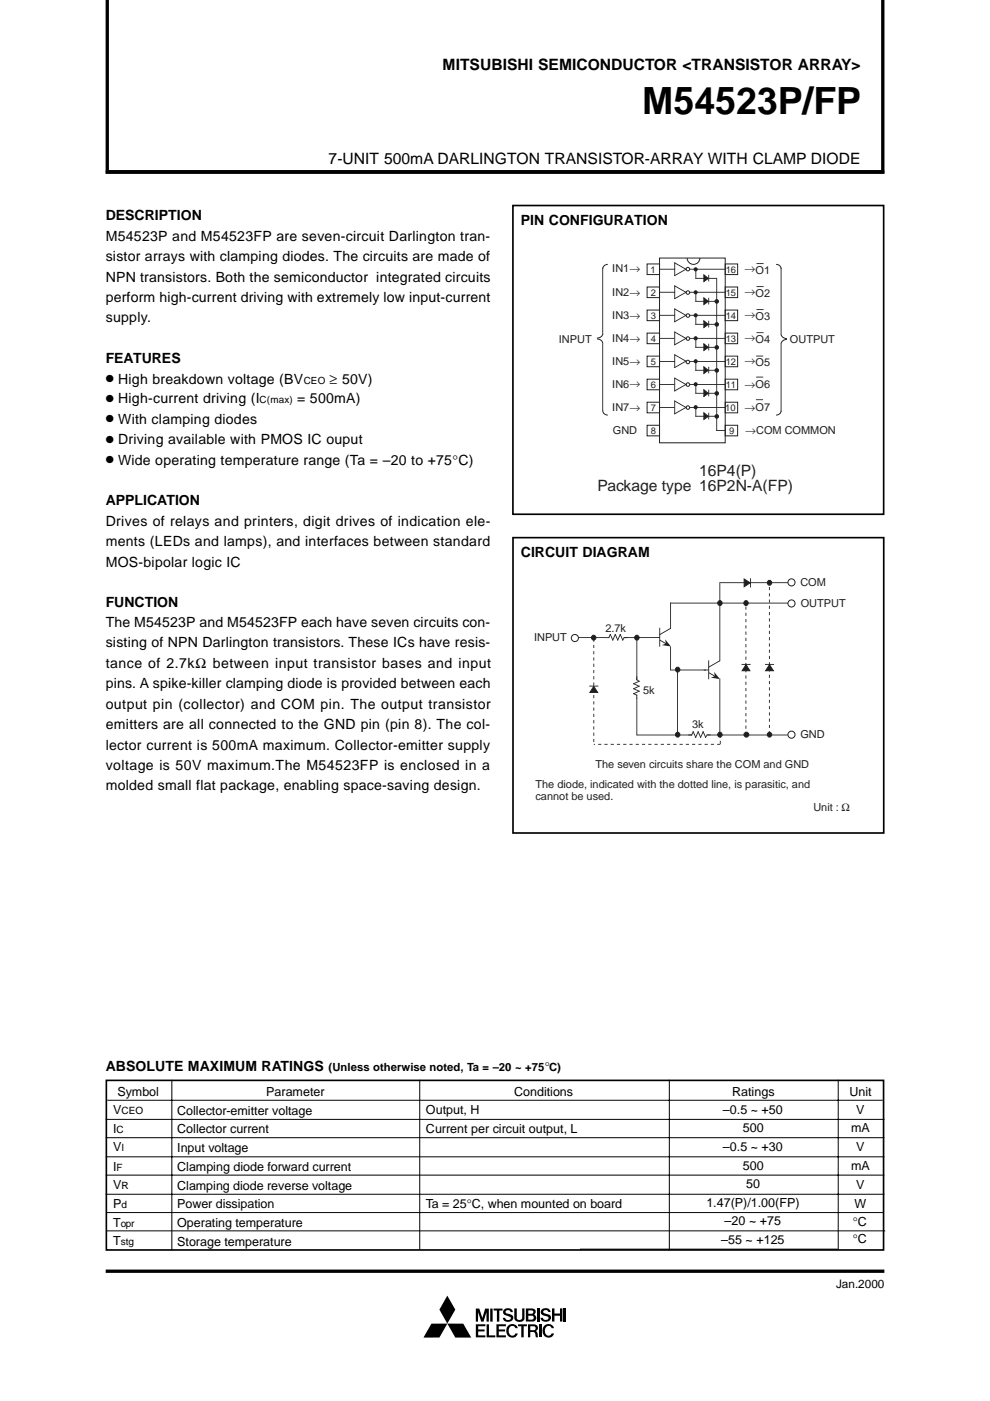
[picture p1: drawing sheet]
<svg xmlns="http://www.w3.org/2000/svg" width="210mm" height="297mm" viewBox="0 0 210 297" stroke-linecap="round" stroke-linejoin="round" font-family="sans-serif">
<path d="M22.4 36.5h165.1M22.4 269.5h165.1" fill="none" stroke="#000" stroke-width=".71" stroke-linecap="butt"/>
<path d="M94.8 274.7l1.7 2.9-1.7 3h3.4l1.7 3h-3.4l-1.7-3-1.6 3h-3.4l1.7-3h3.3l-1.6-2.9zM100.9 277.4h.7l.7 2 .6-2h.7v2.8h-.4l-.1-2-.6 2h-.5l-.6-2-.1 2h-.4zM104.7 277.4h1.8v.5h-.6v2.3h-.5v-2.3h-.7zM106.8 277.7a1.1 1.1 0 0 1 1.1-.3 1.1 1.1 0 0 1 .8 .8h-.1a.3 .3 0 0 1-.3 0 .3 .3 0 0 1-.2-.3 .5 .5 0 0 0-.6-.1 .5 .5 0 0 0-.3 .5l.7 .3a.86 .86 0 0 1 .9 .9 .86 .86 0 0 1-1 .8 .97 .97 0 0 1-1.2-.9h.2a.34 .34 0 0 1 .5 .3 .57 .57 0 0 0 .6 .2 .57 .57 0 0 0 .4-.6l-.7-.3a.84 .84 0 0 1-.8-1.3zM109 277.4h.6v2.2l.6 .3 .3-.2 .2-.2v-2.1h.5v2.3a1.17 1.17 0 0 1-1.2 .6 1.17 1.17 0 0 1-1-.9zM111.5 277.4h1.3a.68 .68 0 0 1 .8 .5 .68 .68 0 0 1-.3 .8 .78 .78 0 0 1 .4 .9 .78 .78 0 0 1-.8 .6h-1.4zM113.9 277.4h.5v2.8h-.5zM114.8 277.7a1.09 1.09 0 0 1 1.1-.4 1.09 1.09 0 0 1 .8 .9h-.1a.35 .35 0 0 1-.5-.3 .46 .46 0 0 0-.7-.1 .46 .46 0 0 0-.1 .6l.4 .1a.97 .97 0 0 1 1.1 1.1 1.19 1.19 0 0 1-1.2 .6 1.19 1.19 0 0 1-1-.8h.2a.33 .33 0 0 1 .5 .3l.1 .1a.62 .62 0 0 0 .9-.4l-.3-.3a1.16 1.16 0 0 1-1.3-1.1zM117 277.4h.6v1.1h1.1v-1.1h.5v2.8h-.5v-1.2h-1.1v1.2h-.6zM119.5 277.4h.5v2.8h-.5zM103.9 277.4h.5l.1 2.8h-.6z" fill="#000"/>
<g fill="#fff">
<path d="M112 277.8l.9 .1 .1 .5-.2 .1h-.8z"/>
<path d="M112 279h.9a.43 .43 0 0 1 .3 .5 .43 .43 0 0 1-.5 .3h-.7z"/>
</g>
<path d="M100.9 280.8h2v.4h-1.5v.7h1.3v.4h-1.3v.8h1.5v.4h-2zM103.2 280.8h.5v2.3h1.3v.4h-1.8zM105.3 280.8h2v.4h-1.5v.7h1.3v.4h-1.3v.8h1.5v.4h-2zM107.9 281a1.2 1.2 0 0 1 1.9 .6h-.5a.74 .74 0 0 0-.9-.5 .74 .74 0 0 0-.6 .9 .82 .82 0 0 0 .3 1 .82 .82 0 0 0 1 0l.2-.3h.5a1.27 1.27 0 0 1-1.6 .8 1.27 1.27 0 0 1-.8-1.6zM109.8 280.8h1.9v.4h-.7v2.3h-.5v-2.3h-.7zM111.9 280.8h1.4a.74 .74 0 0 1 .7 .6 .74 .74 0 0 1-.4 .8 1.44 1.44 0 0 1 .5 1.3h-.5a1.13 1.13 0 0 0-.5-1.1h-.7v1.1h-.5zM114.3 280.8h.5v2.7h-.5zM115.3 281.2a1.21 1.21 0 0 1 2.1 .4h-.4a.75 .75 0 0 0-1-.5 .75 .75 0 0 0-.5 1 .77 .77 0 0 0 .4 1 .77 .77 0 0 0 1-.4h.5a1.27 1.27 0 0 1-1.6 .8 1.27 1.27 0 0 1-.7-1.7z" fill="#000"/>
<path d="M112.4 281.2h.8a.42 .42 0 0 1 .4 .4 .42 .42 0 0 1-.4 .4h-.8z" fill="#fff"/>
<circle cx="121.9" cy="135.3" r=".75" fill="#fff" stroke="#231f20" stroke-width=".21"/>
<g fill="#231f20">
<path d="M150.3 142.5l2.1 1.3v.1l-2.2-1.2z"/>
<path d="M151.4 142.4l1.2 1.6-1.9-.3 .9-.3z"/>
<path d="M142.2 127.8h25.3v.2h-25.3zM142.1 127.8l.1 .2zM167.5 127.8l.1 .2z"/>
<path d="M122.7 135.1h5.7v.2h-5.7zM128.4 135.1v.2zM122.6 135.1l.1 .2z"/>
<path d="M132.3 135.1h.7v.2h-.7zM133 135.1l.1 .2zM132.3 135.1v.2z"/>
<path d="M131.4 134.6l.2-.1 .5 1.2h-.2zM131.9 135.7h.2zM131.4 134.5h.2z"/>
<path d="M131.4 134.5l.2 .1-.5 1.1h-.2zM131.5 134.4l.1 .2zM130.9 135.7l.1 .1z"/>
<path d="M130.4 134.6l.1-.1 .6 1.2h-.2zM130.9 135.7h.2zM130.3 134.5h.2z"/>
<path d="M130.4 134.5l.1 .1-.5 1.1h-.2zM130.4 134.4l.1 .2zM129.8 135.7l.2 .1z"/>
<path d="M129.3 134.6l.2-.1 .5 1.2h-.2zM129.8 135.7h.2zM129.3 134.5h.2z"/>
<path d="M129.3 134.5l.2 .1-.3 .6h-.2zM129.4 134.4l.1 .2zM129 135.2l.1 .1z"/>
<path d="M132.3 135.1l.1 .1-.3 .5-.1-.1zM132.3 135.1l.1 .1zM132 135.6l.1 .2z"/>
<path d="M128.4 135.1h.7v.2h-.7zM129.1 135.1l.1 .2zM128.4 135.1v.2z"/>
<path d="M143.6 142.1h.2v13.5h-.2zM143.6 155.6l.2 .1zM143.6 142l.2 .1z"/>
<path d="M150.2 155.7h16.7v.2h-16.7zM150.1 155.7l.1 .2zM166.9 155.7l.1 .2z"/>
<path d="M150.2 140.1h.2v3.8h-.2zM150.2 143.9l.2 .1zM150.2 140l.2 .1z"/>
<path d="M149.3 142h.9v.2h-.9zM150.2 142l.1 .2zM149.2 142l.1 .2z"/>
<path d="M150.2 141.4l2.3-1.4 .1 .2-2.3 1.3zM150.2 141.4l.1 .1zM152.5 140l.2 .2z"/>
<path d="M142.3 142h7.3v.1h-7.3zM142.2 142l.1 .1zM149.6 142l.1 .1z"/>
<path d="M157.3 140.8h1.7v.2h-1.7zM159 140.8l.1 .2zM157.2 140.8l.1 .2z"/>
</g>
<path d="M158.2 140.9l.8 1.3h-1.6z" fill="#231f20" stroke="#231f20" stroke-width=".21"/>
<g fill="#231f20">
<path d="M158.1 155.2h.1v.6h-.1zM158.1 153.8h.1v.7h-.1zM158.1 152.5h.1v.7h-.1zM158.1 151.2h.1v.6h-.1zM158.1 149.9h.1v.6h-.1zM158.1 148.5h.1v.7h-.1zM158.1 147.2h.1v.7h-.1zM158.1 145.9h.1v.6h-.1zM158.1 144.5h.1v.7h-.1zM158.1 143.2h.1v.7h-.1zM158.1 141.9h.1v.6h-.1zM158.1 140.6h.1v.6h-.1zM158.1 139.2h.1v.7h-.1zM158.1 137.9h.1v.7h-.1zM158.1 136.6h.1v.6h-.1zM158.1 135.2h.1v.7h-.1zM158.1 133.9h.1v.7h-.1zM158.1 132.6h.1v.6h-.1zM158.1 131.2h.1v.7h-.1zM158.1 129.9h.1v.7h-.1zM158.1 128.6h.1v.7h-.1z"/>
<path d="M152.5 143.9h.2v11.8h-.2zM152.5 143.8l.2 .1zM152.5 155.7l.2 .1z"/>
</g>
<circle cx="152.6" cy="155.8" r=".49" fill="#231f20" stroke="#231f20" stroke-width=".21"/>
<path d="M152.5 123.7h.2v16.4h-.2zM152.5 140.1l.2 .1zM152.5 123.6l.2 .1z" fill="#231f20"/>
<g fill="#231f20" stroke="#231f20" stroke-width=".21">
<circle cx="158.3" cy="155.8" r=".52"/>
<circle cx="143.7" cy="142" r=".5"/>
<circle cx="158.2" cy="127.9" r=".5"/>
</g>
<g fill="#231f20">
<path d="M140 135.6l2.1 1.3-.1 .1-2.1-1.2z"/>
<path d="M141 135.5l1.2 1.5-1.9-.2 .9-.3z"/>
<path d="M139.8 133.2h.2v3.8h-.2zM139.8 137l.2 .1zM139.8 133.1l.2 .1z"/>
<path d="M138.9 135.1h1v.1h-1zM139.9 135.1v.1zM138.8 135.1l.1 .1z"/>
<path d="M139.9 134.5l2.2-1.4 .1 .2-2.2 1.3zM139.8 134.5l.2 .1zM142.1 133.1l.2 .1z"/>
<path d="M142.1 127.9h.2v5.3h-.2zM142.1 127.8l.2 .1zM142.1 133.2l.2 .1z"/>
<path d="M142.1 137.2h.2v4.9h-.2zM142.1 137.1l.2 .1zM142.1 142.1h.2z"/>
<path d="M134.9 143.5h.2v.6h-.2zM134.9 143.4l.2 .1zM134.9 144.1l.2 .1z"/>
<path d="M134.3 144.9l1.2-.5 .1 .1-1.2 .6zM135.5 144.4l.1 .1zM134.2 144.9l.2 .2z"/>
<path d="M134.4 144.9l1.2 .5-.1 .2-1.2-.5zM134.3 144.9v.2zM135.6 145.4v.2z"/>
<path d="M134.3 145.9l1.2-.5 .1 .2-1.2 .5zM135.5 145.4l.1 .1zM134.2 146l.2 .1z"/>
<path d="M134.4 145.9l1.2 .6-.1 .1-1.2-.5zM134.3 145.9v.2zM135.6 146.5v.2z"/>
<path d="M134.3 147l1.2-.5 .1 .1-1.2 .6zM135.5 146.5l.1 .1zM134.2 147l.2 .2z"/>
<path d="M134.4 147l.7 .3-.1 .2-.7-.3zM134.3 147v.2zM135.1 147.3v.2z"/>
<path d="M135.1 144l.5 .4-.1 .1-.5-.3zM135 144v.2zM135.6 144.4l-.1 .2z"/>
<path d="M134.9 147.4h.2v.6h-.2zM134.9 147.3l.2 .1zM134.9 148l.2 .1z"/>
<path d="M134.9 148h.2v7.8h-.2zM134.9 147.9l.2 .1zM134.9 155.8l.2 .1z"/>
<path d="M134.9 135.2h.2v8.9h-.2zM134.9 144.1l.2 .1zM134.9 135.1l.2 .1z"/>
<path d="M132.6 135.1h6.2v.2h-6.2zM138.8 135.1l.1 .2zM132.5 135.1l.1 .2z"/>
</g>
<g fill="#231f20" stroke="#231f20" stroke-width=".21">
<circle cx="143.7" cy="155.8" r=".5"/>
<circle cx="135" cy="135.2" r=".49"/>
<circle cx="152.6" cy="127.9" r=".5"/>
</g>
<path d="M159 122.7h.2v1.7h-.2zM159 122.6l.2 .1zM159 124.4l.2 .1z" fill="#231f20"/>
<path d="M157.8 122.8l1.3 .8-1.3 .8z" fill="#231f20" stroke="#231f20" stroke-width=".21"/>
<g fill="#231f20">
<path d="M152.6 123.4h14.7v.2h-14.7zM167.3 123.4l.1 .2zM152.5 123.4l.1 .2z"/>
<path d="M162.3 140.8h1.7v.2h-1.7zM164 140.8l.1 .2zM162.2 140.8l.1 .2z"/>
</g>
<path d="M163.1 140.9l.9 1.3h-1.7z" fill="#231f20" stroke="#231f20" stroke-width=".21"/>
<path d="M163 155h.2v.7h-.2zM163 153.7h.2v.6h-.2zM163 152.4h.2v.6h-.2zM163 151h.2v.7h-.2zM163 149.7h.2v.7h-.2zM163 148.4h.2v.6h-.2zM163 147h.2v.7h-.2zM163 145.7h.2v.7h-.2zM163 144.4h.2v.6h-.2zM163 143.1h.2v.6h-.2zM163 141.7h.2v.7h-.2zM163 140.4h.2v.7h-.2zM163 139.1h.2v.6h-.2zM163 137.7h.2v.7h-.2zM163 136.4h.2v.7h-.2zM163 135.1h.2v.6h-.2zM163 133.8h.2v.6h-.2zM163 132.4h.2v.7h-.2zM163 131.1h.2v.7h-.2zM163 129.8h.2v.6h-.2zM163 128.4h.2v.7h-.2zM163 127.1h.2v.7h-.2zM163 125.8h.2v.6h-.2zM163 124.5h.2v.6h-.2z" fill="#231f20"/>
<g fill="#231f20" stroke="#231f20" stroke-width=".21">
<circle cx="163.1" cy="123.6" r=".5"/>
<circle cx="163.1" cy="155.8" r=".5"/>
</g>
<path d="M125 145.4h1.8v.2h-1.8zM126.8 145.4l.1 .2zM124.9 145.4l.1 .2z" fill="#231f20"/>
<path d="M125.9 145.5l.8 1.3h-1.6z" fill="#231f20" stroke="#231f20" stroke-width=".21"/>
<g fill="#231f20">
<path d="M125.8 135.4h.2v.7h-.2zM125.8 136.7h.2v.7h-.2zM125.8 138.1h.2v.6h-.2zM125.8 139.4h.2v.7h-.2zM125.8 140.7h.2v.7h-.2zM125.8 142h.2v.7h-.2zM125.8 143.4h.2v.6h-.2zM125.8 144.7h.2v.7h-.2zM125.8 146h.2v.7h-.2zM125.8 147.4h.2v.6h-.2zM125.8 148.7h.2v.7h-.2zM125.8 150h.2v.7h-.2zM125.8 151.3h.2v.7h-.2zM125.8 152.7h.2v.6h-.2zM125.8 154h.2v.7h-.2zM125.8 155.3h.2v.7h-.2zM125.8 156.7h.2v.6h-.2z"/>
<path d="M152.1 157.7h.6v.2h-.6zM150.7 157.7h.7v.2h-.7zM149.4 157.7h.7v.2h-.7zM148.1 157.7h.6v.2h-.6zM146.7 157.7h.7v.2h-.7zM145.4 157.7h.7v.2h-.7zM144.1 157.7h.6v.2h-.6zM142.8 157.7h.6v.2h-.6zM141.4 157.7h.7v.2h-.7zM140.1 157.7h.7v.2h-.7zM138.8 157.7h.6v.2h-.6zM137.4 157.7h.7v.2h-.7zM136.1 157.7h.7v.2h-.7zM134.8 157.7h.7v.2h-.7zM133.5 157.7h.6v.2h-.6zM132.1 157.7h.7v.2h-.7zM130.8 157.7h.7v.2h-.7zM129.5 157.7h.6v.2h-.6zM128.2 157.7h.6v.2h-.6zM126.8 157.7h.7v.2h-.7zM125.9 157.7h.3v.2h-.3z"/>
</g>
<circle cx="125.8" cy="135.2" r=".5" fill="#231f20" stroke="#231f20" stroke-width=".21"/>
<g fill="#231f20">
<path d="M149.9 155.7h.7v.2h-.7zM150.6 155.7l.1 .2zM149.8 155.7l.1 .2z"/>
<path d="M149 155.2l.2-.1 .5 1.2-.2 .1zM149.5 156.4h.2zM149 155.1h.2z"/>
<path d="M149 155.1l.2 .1-.6 1.2-.1-.1zM149 155l.2 .2zM148.5 156.3l.1 .1z"/>
<path d="M147.9 155.2l.2-.1 .5 1.2-.1 .1zM148.5 156.4h.2zM147.9 155.1h.2z"/>
<path d="M147.9 155.1l.2 .1-.5 1.2-.2-.1zM148 155l.1 .2zM147.4 156.3l.2 .1z"/>
<path d="M146.9 155.2l.2-.1 .5 1.2-.2 .1zM147.4 156.4h.2zM146.9 155.1h.2z"/>
<path d="M146.9 155.1l.2 .1-.4 .7-.1-.1zM146.9 155l.2 .2zM146.6 155.8l.1 .1z"/>
<path d="M149.8 155.8l.2 .1-.3 .5-.2-.1zM149.9 155.7l.1 .2zM149.5 156.3l.1 .1z"/>
<path d="M146 155.7h.7v.2h-.7zM146.7 155.7l.1 .2zM145.9 155.7l.1 .2z"/>
<path d="M135.1 155.7h11.5v.2h-11.5zM135 155.7l.1 .2zM146.6 155.7l.1 .2z"/>
<path d="M152.6 155.7h.2v.7h-.2zM152.6 157.1h.2v.6h-.2z"/>
</g>
<g fill="#fff" stroke="#231f20" stroke-width=".21">
<circle cx="167.8" cy="155.8" r=".75"/>
<circle cx="167.8" cy="127.9" r=".75"/>
<circle cx="167.8" cy="123.5" r=".75"/>
</g>
<path d="M128.9 56.1a1.01 1.01 0 0 0-1.1 .9M139.8 54.7h14v39.2h-14zM127.8 87.1a1.01 1.01 0 0 0 1.1 .9" fill="none" stroke="#231f20" stroke-width=".21"/>
<g fill="#231f20">
<path d="M127.7 56.9h.2v14h-.2zM127.7 56.8l.2 .1zM127.7 70.9l.2 .1z"/>
<path d="M127.7 72.8h.2v14.3h-.2zM127.7 87.1l.2 .1zM127.7 72.7l.2 .1z"/>
</g>
<path d="M164.6 56.1a1.01 1.01 0 0 1 1 .9M165.6 87.1a1.01 1.01 0 0 1-1 .9" fill="none" stroke="#231f20" stroke-width=".21"/>
<g fill="#231f20">
<path d="M165.5 56.9h.2v14h-.2zM165.5 56.8l.2 .1zM165.5 70.9l.2 .1z"/>
<path d="M165.5 72.9h.2v14.3h-.2zM165.5 87.2h.2zM165.5 72.8l.2 .1z"/>
</g>
<path d="M137.2 85.3h2.6v2.2h-2.6z" fill="none" stroke="#231f20" stroke-width=".21"/>
<g fill="#231f20">
<path d="M143 85h.2v2.7h-.2zM143 84.9l.2 .1zM143 87.7l.2 .1z"/>
<path d="M143 87.7l2.4-1.4 .1 .2-2.4 1.3zM142.9 87.7l.2 .1zM145.4 86.3l.1 .1z"/>
<path d="M143.1 85l2.4 1.3-.1 .2-2.4-1.4zM145.5 86.3v.2zM143 84.9v.2z"/>
<path d="M139.8 86.3h3.1v.2h-3.1zM142.9 86.3l.1 .2zM139.7 86.3l.1 .2z"/>
<path d="M146.3 86.3h7.5v.2h-7.5zM146.2 86.3l.1 .2zM153.8 86.3v.2z"/>
</g>
<path d="M137.2 75.5h2.6v2.3h-2.6zM153.8 85.3h2.6v2.2h-2.6z" fill="none" stroke="#231f20" stroke-width=".21"/>
<g fill="#231f20">
<path d="M143 75.2h.2v2.7h-.2zM143 75.1l.2 .1zM143 77.9l.2 .1z"/>
<path d="M143 77.8l2.4-1.3 .1 .2-2.4 1.3zM142.9 77.9l.2 .1zM145.4 76.5l.1 .1z"/>
<path d="M143.1 75.1l2.4 1.4-.1 .2-2.4-1.4zM145.5 76.5v.2zM143 75.1v.2z"/>
<path d="M139.8 76.5h3.2v.2h-3.2zM143 76.5l.1 .2zM139.7 76.5l.1 .2z"/>
<path d="M146.3 76.5h7.5v.2h-7.5zM146.2 76.5l.1 .2zM153.8 76.5v.2z"/>
</g>
<path d="M137.2 70.6h2.6v2.3h-2.6zM153.8 75.5h2.6v2.3h-2.6z" fill="none" stroke="#231f20" stroke-width=".21"/>
<g fill="#231f20">
<path d="M143 70.4h.2v2.7h-.2zM143 70.3l.2 .1zM143 73.1l.2 .1z"/>
<path d="M143 73l2.4-1.3 .1 .1-2.4 1.4zM142.9 73.1l.2 .1zM145.4 71.7l.1 .1z"/>
<path d="M143.1 70.3l2.4 1.4-.1 .1-2.4-1.3zM145.5 71.7v.2zM143 70.3v.2z"/>
<path d="M139.8 71.6h3.1v.2h-3.1zM142.9 71.6l.1 .2zM139.7 71.6l.1 .2z"/>
<path d="M146.4 71.6h7.4v.2h-7.4zM146.3 71.6l.1 .2zM153.8 71.6v.2z"/>
</g>
<path d="M137.2 65.7h2.6v2.3h-2.6zM153.8 70.6h2.6v2.3h-2.6z" fill="none" stroke="#231f20" stroke-width=".21"/>
<g fill="#231f20">
<path d="M143 65.5h.2v2.7h-.2zM143 65.4l.2 .1zM143 68.2l.2 .1z"/>
<path d="M143 68.1l2.4-1.3 .1 .1-2.4 1.4zM142.9 68.2l.2 .1zM145.4 66.8l.1 .1z"/>
<path d="M143.1 65.4l2.4 1.4-.1 .1-2.4-1.3zM145.5 66.8v.2zM143 65.4v.2z"/>
<path d="M139.8 66.8h3.2v.1h-3.2zM143 66.8l.1 .1zM139.7 66.8l.1 .1z"/>
<path d="M146.2 66.8h7.6v.1h-7.6zM146.1 66.8l.1 .1zM153.8 66.8v.1z"/>
</g>
<path d="M137.2 60.8h2.6v2.3h-2.6zM153.8 65.7h2.6v2.3h-2.6z" fill="none" stroke="#231f20" stroke-width=".21"/>
<g fill="#231f20">
<path d="M143 60.6h.2v2.7h-.2zM143 60.5l.2 .1zM143 63.3l.2 .1z"/>
<path d="M143 63.2l2.4-1.3 .1 .2-2.4 1.3zM142.9 63.3l.2 .1zM145.4 61.9l.1 .1z"/>
<path d="M143.1 60.5l2.4 1.4-.1 .2-2.4-1.4zM145.5 61.9v.2zM143 60.5v.2z"/>
<path d="M139.8 61.9h3.2v.2h-3.2zM143 61.9l.1 .2zM139.7 61.9l.1 .2z"/>
<path d="M146.3 61.9h7.5v.2h-7.5zM146.2 61.9l.1 .2zM153.8 61.9v.2z"/>
</g>
<path d="M153.8 60.8h2.6v2.3h-2.6z" fill="none" stroke="#231f20" stroke-width=".21"/>
<g fill="#231f20">
<path d="M143 55.7h.2v2.7h-.2zM143 55.6l.2 .1zM143 58.4l.2 .1z"/>
<path d="M143 58.4l2.4-1.4 .1 .2-2.4 1.3zM142.9 58.4l.2 .1zM145.4 57l.1 .1z"/>
<path d="M143.1 55.7l2.4 1.3-.1 .2-2.4-1.4zM145.5 57v.2zM143 55.6v.2z"/>
<path d="M139.8 57h3.2v.2h-3.2zM143 57l.1 .2zM139.7 57l.1 .2z"/>
<path d="M146.4 57h7.4v.2h-7.4zM146.3 57l.1 .2zM153.8 57v.2z"/>
</g>
<path d="M137.2 56h2.6v2.2h-2.6zM145.7 54.7a1.35 1.35 0 0 0 1.3 1.4 1.35 1.35 0 0 0 1.4-1.4M153.8 56h2.6v2.2h-2.6zM137.2 90.2h2.6v2.2h-2.6zM137.2 80.4h2.6v2.2h-2.6zM153.8 90.2h2.6v2.2h-2.6z" fill="none" stroke="#231f20" stroke-width=".21"/>
<g fill="#231f20">
<path d="M143 80.2h.2v2.7h-.2zM143 80.1l.2 .1zM143 82.9l.2 .1z"/>
<path d="M143 82.8l2.4-1.4 .1 .2-2.4 1.4zM142.9 82.8l.2 .2zM145.4 81.4l.1 .2z"/>
<path d="M143.1 80.1l2.4 1.3-.1 .2-2.4-1.3zM145.5 81.4v.2zM143 80.1v.2z"/>
<path d="M139.8 81.4h3.1v.2h-3.1zM142.9 81.4l.1 .2zM139.7 81.4l.1 .2z"/>
<path d="M146.4 81.4h7.4v.2h-7.4zM146.3 81.4l.1 .2zM153.8 81.4v.2z"/>
</g>
<g fill="none" stroke="#231f20" stroke-width=".21">
<path d="M153.8 80.4h2.6v2.2h-2.6z"/>
<circle cx="145.8" cy="81.5" r=".38"/>
</g>
<path d="M149.2 58.3l1 .7-1 .7z" fill="#231f20" stroke="#231f20" stroke-width=".21"/>
<g fill="#231f20">
<path d="M150.2 58.4h.2v1.2h-.2zM150.2 58.3l.2 .1zM150.2 59.6l.2 .1z"/>
<path d="M147.4 57h.2v2h-.2zM147.4 57h.2zM147.4 59l.2 .1z"/>
<path d="M147.5 58.9h4.4v.2h-4.4zM147.4 58.9l.1 .2zM151.9 58.9l.1 .2z"/>
</g>
<g fill="#231f20" stroke="#231f20" stroke-width=".21">
<path d="M149.2 63.2l1 .7-1 .7z"/>
<circle cx="147.5" cy="57.1" r=".33"/>
</g>
<g fill="#231f20">
<path d="M150.2 63.2h.2v1.3h-.2zM150.2 63.1l.2 .1zM150.2 64.5h.2z"/>
<path d="M147.4 61.9h.2v2h-.2zM147.4 61.8l.2 .1zM147.4 63.9l.2 .1z"/>
<path d="M147.5 63.8h4.4v.2h-4.4zM147.4 63.8l.1 .2zM151.9 63.8l.1 .2z"/>
</g>
<g fill="#231f20" stroke="#231f20" stroke-width=".21">
<path d="M149.2 68l1 .8-1 .6z"/>
<circle cx="147.5" cy="62" r=".33"/>
</g>
<g fill="#231f20">
<path d="M150.2 68.1h.2v1.2h-.2zM150.2 68l.2 .1zM150.2 69.3l.2 .1z"/>
<path d="M147.4 66.8h.2v2h-.2zM147.4 66.7l.2 .1zM147.4 68.8l.2 .1z"/>
<path d="M147.5 68.7h4.4v.2h-4.4zM147.4 68.7l.1 .2zM151.9 68.7l.1 .2z"/>
</g>
<g fill="#231f20" stroke="#231f20" stroke-width=".21">
<path d="M149.2 72.9l1 .8-1 .6z"/>
<circle cx="147.5" cy="66.9" r=".33"/>
</g>
<g fill="#231f20">
<path d="M150.2 73h.2v1.2h-.2zM150.2 72.9l.2 .1zM150.2 74.2l.2 .1z"/>
<path d="M147.4 71.7h.2v1.9h-.2zM147.4 71.6l.2 .1zM147.4 73.6l.2 .1z"/>
<path d="M147.5 73.5h4.4v.2h-4.4zM147.4 73.5l.1 .2zM151.9 73.5l.1 .2z"/>
</g>
<g fill="#231f20" stroke="#231f20" stroke-width=".21">
<path d="M149.2 77.8l1 .7-1 .7z"/>
<circle cx="147.5" cy="71.7" r=".33"/>
</g>
<g fill="#231f20">
<path d="M150.2 77.9h.2v1.2h-.2zM150.2 77.8l.2 .1zM150.2 79.1l.2 .1z"/>
<path d="M147.4 76.5h.2v2h-.2zM147.4 76.4l.2 .1zM147.4 78.5l.2 .1z"/>
<path d="M147.5 78.4h4.4v.2h-4.4zM147.4 78.4l.1 .2zM151.9 78.4l.1 .2z"/>
</g>
<g fill="#231f20" stroke="#231f20" stroke-width=".21">
<path d="M149.2 82.6l1 .8-1 .7z"/>
<circle cx="147.5" cy="76.6" r=".33"/>
</g>
<g fill="#231f20">
<path d="M150.2 82.7h.2v1.2h-.2zM150.2 82.6l.2 .1zM150.2 83.9l.2 .1z"/>
<path d="M147.4 81.4h.2v2h-.2zM147.4 81.3l.2 .1zM147.4 83.4l.2 .1z"/>
<path d="M147.5 83.3h4.4v.2h-4.4zM147.4 83.3l.1 .2zM151.9 83.3l.1 .2z"/>
</g>
<g fill="#231f20" stroke="#231f20" stroke-width=".21">
<path d="M149.2 87.5l1 .8-1 .6z"/>
<circle cx="147.5" cy="81.5" r=".33"/>
</g>
<g fill="#231f20">
<path d="M150.2 87.6h.2v1.2h-.2zM150.2 87.5l.2 .1zM150.2 88.8l.2 .1z"/>
<path d="M147.4 86.3h.2v2h-.2zM147.4 86.2l.2 .1zM147.4 88.3h.2z"/>
<path d="M147.5 88.2h4.4v.1h-4.4zM147.4 88.2l.1 .1zM151.9 88.2l.1 .1z"/>
</g>
<circle cx="147.5" cy="86.3" r=".33" fill="#231f20" stroke="#231f20" stroke-width=".21"/>
<g fill="#231f20">
<path d="M151.9 59h.2v32.3h-.2zM151.9 58.9l.2 .1zM151.9 91.3l.2 .1z"/>
<path d="M152 91.2h1.7v.2h-1.7zM151.9 91.2l.1 .2zM153.7 91.2l.1 .2z"/>
</g>
<g fill="#231f20" stroke="#231f20" stroke-width=".21">
<circle cx="152" cy="88.3" r=".38"/>
<circle cx="152" cy="83.4" r=".38"/>
<circle cx="152" cy="73.7" r=".38"/>
<circle cx="152" cy="68.8" r=".38"/>
<circle cx="152" cy="63.9" r=".38"/>
</g>
<g fill="#231f20">
<path d="M160.5 55.8h1.3v.2h-1.3zM160.4 55.8l.1 .2zM161.8 55.8l.1 .2z"/>
<path d="M160.5 60.7h1.3v.2h-1.3zM160.4 60.7l.1 .2zM161.8 60.7l.1 .2z"/>
<path d="M160.5 65.5h1.3v.2h-1.3zM160.4 65.5l.1 .2zM161.8 65.5l.1 .2z"/>
<path d="M160.5 70.4h1.3v.2h-1.3zM160.4 70.4l.1 .2zM161.8 70.4l.1 .2z"/>
<path d="M160.4 75.4h1.3v.2h-1.3zM160.3 75.4l.1 .2zM161.7 75.4l.1 .2z"/>
<path d="M160.4 79.9h1.3v.1h-1.3zM160.3 79.9l.1 .1zM161.7 79.9l.1 .1z"/>
<path d="M160.4 84.7h1.3v.1h-1.3zM160.3 84.7l.1 .1zM161.7 84.7l.1 .1z"/>
</g>
<g fill="none" stroke="#231f20" stroke-width=".21">
<circle cx="145.9" cy="57.1" r=".38"/>
<circle cx="145.8" cy="66.9" r=".38"/>
<circle cx="145.8" cy="76.8" r=".38"/>
<circle cx="145.9" cy="71.8" r=".38"/>
<circle cx="145.9" cy="62" r=".38"/>
<circle cx="145.8" cy="86.4" r=".38"/>
</g>
<circle cx="152" cy="78.5" r=".38" fill="#231f20" stroke="#231f20" stroke-width=".21"/>
<path d="M126.6 70.7h1.2a1.08 1.08 0 0 1-1.2 1z" fill="#fff"/>
<path d="M127.8 70.7a1.08 1.08 0 0 1-1.2 1" fill="none" stroke="#231f20" stroke-width=".21"/>
<path d="M126.6 71.9a1.14 1.14 0 0 1 1.2 .9h-1.2z" fill="#fff"/>
<path d="M126.6 71.9a1.14 1.14 0 0 1 1.2 .9" fill="none" stroke="#231f20" stroke-width=".21"/>
<path d="M165.6 70.8h1.2v1a1.14 1.14 0 0 1-1.2-1z" fill="#fff"/>
<path d="M165.6 70.8a1.08 1.08 0 0 0 1.2 1" fill="none" stroke="#231f20" stroke-width=".21"/>
<path d="M165.8 72.3l1-.3v.9h-1.2z" fill="#fff"/>
<path d="M166.8 72a1.14 1.14 0 0 0-1.2 .9" fill="none" stroke="#231f20" stroke-width=".21"/>
<path d="M187.2 -.1v36.5h-164.5v-36.4" fill="none" stroke="#000" stroke-width=".71" stroke-linecap="butt"/>
<path d="M108.8 43.6h78.6v65.4h-78.6zM108.8 114h78.6v62.6h-78.6z" fill="none" stroke="#000" stroke-width=".35"/>
<path d="M184.2 277.5h5.2v5.2h-5.2z" fill-rule="evenodd" fill="#fff"/>
<path d="M22.5 229.1h164.8v35.9h-164.8z" fill="none" stroke="#000" stroke-width=".35"/>
<g fill="none" stroke="#000" stroke-width=".21">
<path d="M22.4 237.3h165.1M22.8 233.3h164.4M36.4 229v36.1M89 229v35.9M141.9 229v36.1M177.7 229v35.9M22.4 241.2h165.1M22.4 245.3h165.1M22.4 249.1h165.1M22.4 253.2h165.1M22.6 257.1h164.7M22.6 261h165.1"/>
<path d="M123 264.8h54.6"/>
</g>
<text font-size="8" x="136.2" y="24.2">M54523P/FP</text>
<g font-size="3.3">
<text x="93.8" y="14.8">MITSUBISHI SEMICONDUCTOR &lt;TRANSISTOR ARRAY&gt;</text>
<text x="69.7" y="34.7">7-UNIT 500mA DARLINGTON TRANSISTOR-ARRAY WITH CLAMP DIODE</text>
</g>
<g font-size="3.3" fill="#231f20">
<text x="148.2" y="100.9">16P4(P)</text>
<text x="126.7" y="104.1">Package type 16P2N-A(FP)</text>
</g>
<g font-size="3">
<text x="22.4" y="46.7">DESCRIPTION</text>
<text x="110.4" y="47.8">PIN CONFIGURATION</text>
<text x="22.4" y="51.2">M54523P and M54523FP are seven-circuit Darlington tran-</text>
<text x="22.4" y="55.4">sistor arrays with clamping diodes. The circuits are made of</text>
<text x="22.4" y="59.8">NPN transistors. Both the semiconductor integrated circuits</text>
<text x="22.4" y="64">perform high-current driving with extremely low input-current</text>
<text x="22.4" y="68.3">supply.</text>
<text x="22.4" y="76.9">FEATURES</text>
<text x="25.1" y="81.3">High breakdown voltage (BV</text>
<text x="69.9" y="81.3">≥ 50V)</text>
<text x="25.1" y="85.5">High-current driving (I</text>
<text x="25.1" y="90">With clamping diodes</text>
<text x="63" y="85.5">= 500mA)</text>
<text x="25.1" y="94.2">Driving available with PMOS IC ouput</text>
<text x="25.1" y="98.6">Wide operating temperature range (Ta = –20 to +75°C)</text>
<text x="22.4" y="107.1">APPLICATION</text>
<text x="22.4" y="111.5">Drives of relays and printers, digit drives of indication ele-</text>
<text x="22.4" y="115.7">ments (LEDs and lamps), and interfaces between standard</text>
<text x="110.4" y="118.2">CIRCUIT DIAGRAM</text>
<text x="22.4" y="120.1">MOS-bipolar logic IC</text>
<text x="22.4" y="128.8">FUNCTION</text>
<text x="22.4" y="133">The M54523P and M54523FP each have seven circuits con-</text>
<text x="22.4" y="137.2">sisting of NPN Darlington transistors. These ICs have resis-</text>
<text x="22.4" y="141.6">tance of 2.7kΩ between input transistor bases and input</text>
<text x="22.4" y="145.9">pins. A spike-killer clamping diode is provided between each</text>
<text x="22.4" y="150.3">output pin (collector) and COM pin. The output transistor</text>
<text x="22.4" y="154.5">emitters are all connected to the GND pin (pin 8). The col-</text>
<text x="22.4" y="158.9">lector current is 500mA maximum. Collector-emitter supply</text>
<text x="22.4" y="163.2">voltage is 50V maximum.The M54523FP is enclosed in a</text>
<text x="22.4" y="167.6">molded small flat package, enabling space-saving design.</text>
<text x="22.4" y="227">ABSOLUTE MAXIMUM RATINGS</text>
</g>
<g font-size="2.7">
<text x="115.5" y="227">°</text>
<text x="24.9" y="232.3">Symbol</text>
<text x="56.4" y="232.3">Parameter</text>
<text x="109" y="232.3">Conditions</text>
<text x="155.2" y="232.3">Ratings</text>
<text x="180.1" y="232.3">Unit</text>
<text x="24" y="236.2">V</text>
<text x="37.6" y="236.4">Collector-emitter voltage</text>
<text x="90.3" y="236.2">Output, H</text>
<text x="153.3" y="236.2">–0.5 ~ +50</text>
<text x="181.5" y="236.2">V</text>
<text x="24" y="240.2">I</text>
<text x="24" y="244.1">V</text>
<text x="37.6" y="240.2">Collector current</text>
<text x="37.6" y="244.3">Input voltage</text>
<text x="90.3" y="240.2">Current per circuit output, L</text>
<text x="153.3" y="243.9">–0.5 ~ +30</text>
<text x="157.5" y="240.1">500</text>
<text x="180.5" y="240.1">mA</text>
<text x="181.5" y="244.1">V</text>
<text x="24" y="248.2">I</text>
<text x="37.6" y="248.2">Clamping diode forward current</text>
<text x="157.5" y="248">500</text>
<text x="158.2" y="251.9">50</text>
<text x="180.5" y="248">mA</text>
<text x="24" y="252.1">V</text>
<text x="24" y="256.1">P</text>
<text x="37.6" y="252.2">Clamping diode reverse voltage</text>
<text x="37.6" y="256.1">Power dissipation</text>
<text x="90.3" y="256.1">Ta = 25°C, when mounted on board</text>
<text x="149.8" y="255.9">1.47(P)/1.00(FP)</text>
<text x="181.2" y="256.1">W</text>
<text x="181.5" y="252.1">V</text>
<text x="24" y="260.2">T</text>
<text x="37.6" y="260.2">Operating temperature</text>
<text x="152.9" y="263.7">–55 ~ +125</text>
<text x="153.6" y="259.8">–20 ~ +75</text>
<text x="180.8" y="260">°C</text>
<text x="180.8" y="263.5">°C</text>
<text x="24" y="264.1">T</text>
<text x="37.6" y="264.2">Storage temperature</text>
</g>
<text font-size="2.5" x="177.3" y="273">Jan.2000</text>
<text font-size="2.4" x="69.7" y="227">(Unless otherwise noted, Ta = –20 ~ +75 C)</text>
<g font-size="2.3" fill="#231f20">
<text x="129.8" y="57.8">IN1→</text>
<text x="157.9" y="57.7">→O1</text>
<text x="129.8" y="62.7">IN2→</text>
<text x="157.9" y="62.6">→O2</text>
<text x="129.8" y="67.6">IN3→</text>
<text x="157.9" y="67.5">→O3</text>
<text x="118.5" y="72.7">INPUT</text>
<text x="129.8" y="77.4">IN5→</text>
<text x="129.8" y="72.5">IN4→</text>
<text x="157.9" y="77.3">→O5</text>
<text x="157.9" y="72.4">→O4</text>
<text x="167.5" y="72.7">OUTPUT</text>
<text x="129.8" y="82.3">IN6→</text>
<text x="157.9" y="82.2">→O6</text>
<text x="129.8" y="87.2">IN7→</text>
<text x="157.9" y="87.1">→O7</text>
<text x="129.9" y="92">GND</text>
<text x="158" y="92">→COM COMMON</text>
<text x="169.7" y="124.3">COM</text>
<text x="169.8" y="128.7">OUTPUT</text>
<text x="113.2" y="136">INPUT</text>
<text x="128.4" y="134">2.7k</text>
<text x="136.4" y="147.1">5k</text>
<text x="146.7" y="154.4">3k</text>
<text x="169.7" y="156.4">GND</text>
<text x="113.5" y="167">The diode, indicated with the dotted line, is parasitic, and</text>
<text x="126.3" y="162.7">The seven circuits share the COM and GND</text>
<text x="113.5" y="169.6">cannot be used.</text>
<text x="172.5" y="172">Unit : Ω</text>
</g>
<g font-size="2.2">
<text x="22.4" y="81">●</text>
<text x="22.4" y="85.2">●</text>
<text x="22.4" y="89.4">●</text>
<text x="22.4" y="93.8">●</text>
<text x="22.4" y="98.1">●</text>
</g>
<g font-size="2.1">
<text x="64.4" y="81.3">CEO</text>
<text x="55" y="85.5">C(max)</text>
<text x="25.8" y="236.2">CEO</text>
<text x="24.7" y="240.2">C</text>
<text x="25.8" y="244.1">I</text>
<text x="24.7" y="248.2">F</text>
<text x="25.8" y="252.1">R</text>
<text x="25.8" y="256.1">d</text>
<text x="25.6" y="260.2">opr</text>
<text x="25.6" y="264.1">stg</text>
</g>
<g font-size="2" fill="#231f20">
<text x="137.9" y="57.8">1</text>
<text x="153.9" y="57.9">16</text>
<text x="138" y="62.7">2</text>
<text x="153.9" y="62.9">15</text>
<text x="138" y="67.6">3</text>
<text x="153.9" y="67.6">14</text>
<text x="138" y="77.4">5</text>
<text x="138" y="72.5">4</text>
<text x="153.9" y="77.4">12</text>
<text x="153.9" y="72.5">13</text>
<text x="138" y="82.2">6</text>
<text x="153.9" y="82.3">11</text>
<text x="138" y="87.2">7</text>
<text x="153.8" y="87.2">10</text>
<text x="138" y="92.1">8</text>
<text x="154.6" y="92">9</text>
</g>
</svg>
